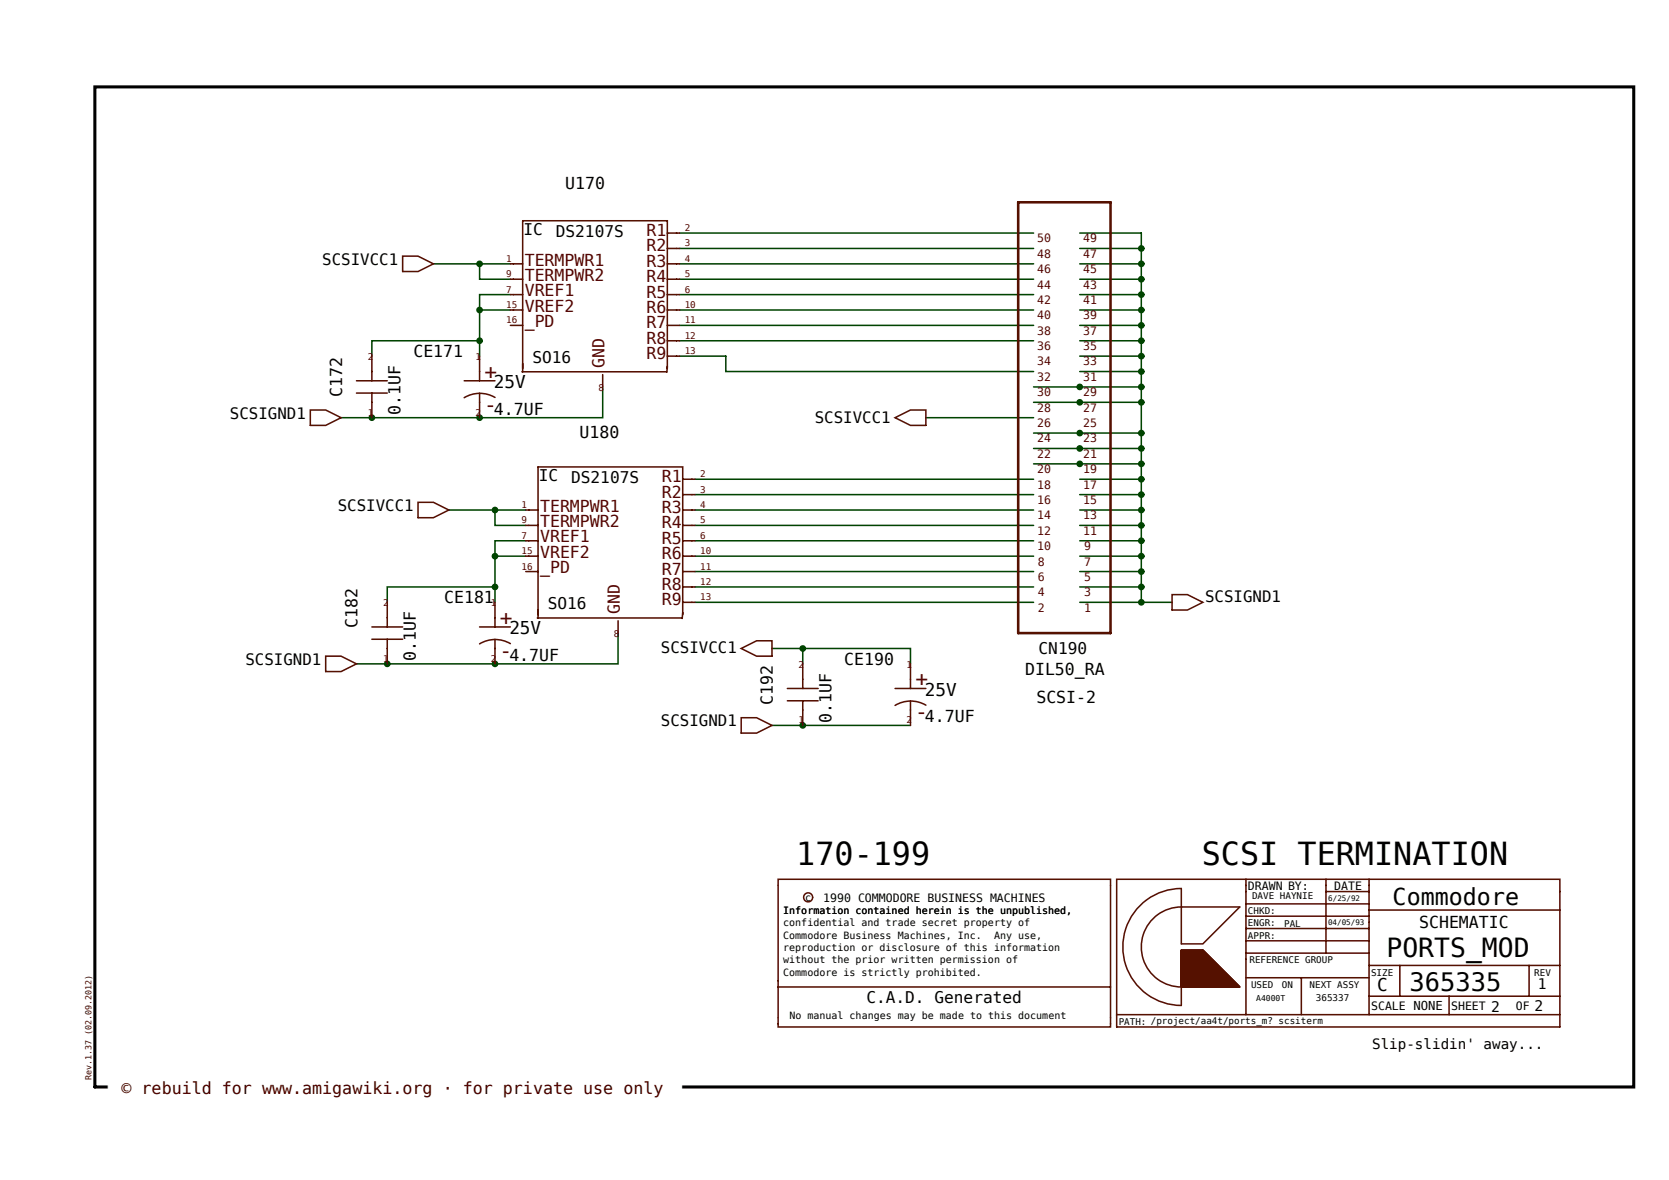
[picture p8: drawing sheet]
<svg xmlns="http://www.w3.org/2000/svg" width="420mm" height="297mm" viewBox="0 0 420 297" stroke-linecap="round" stroke-linejoin="round" font-family="sans-serif">
<g fill="#fff" stroke="#fff" stroke-width=".26">
<path d="M23.9 21.9h387.2v251.7h-387.2z"/>
<path d="M27.2 270.9h144.3v5h-144.3z"/>
</g>
<path d="M23.9 21.9h387.2v251.7h-387.2z" fill="none" stroke="#000" stroke-width=".77"/>
<g fill="none" stroke="#040" stroke-width=".39">
<path d="M171 58.7h89.1M271.7 58.7h15.5v92.9h7.8M109.1 66.4h11.6v3.9h7.7M120.7 78h7.7M120.7 66.4h7.7M128.4 74.2h-7.7v11.6M171 70.3h89.1M171 78h89.1M171 66.4h89.1M171 74.2h89.1M171 62.5h89.1M271.7 70.3h15.5"/>
<path d="M271.7 78h15.5M271.7 66.4h15.5M271.7 74.2h15.5M271.7 62.5h15.5M120.7 85.8h-27.1v3.8M120.7 85.8v3.8M151.7 97.4v7.7h-65.9M171 89.6h11.6v3.9h77.5M171 85.8h89.1M171 81.9h89.1M260.1 97.4h27.1M271.7 85.8h15.5"/>
<path d="M271.7 89.6h15.5M271.7 81.9h15.5M271.7 93.5h15.5M233 105.1h27.1M260.1 116.8h27.1M260.1 112.9h27.1M260.1 109h27.1M260.1 101.3h27.1M112.9 128.4h11.7v3.8h7.7M124.6 128.4h7.7M124.6 140h7.7M132.3 136.1h-7.7v11.6"/>
<path d="M174.9 128.4h85.2M174.9 120.6h85.2M174.9 140h85.2M174.9 132.2h85.2M174.9 124.5h85.2M174.9 136.1h85.2M271.7 128.4h15.5M271.7 120.6h15.5M271.7 140h15.5M271.7 132.2h15.5M271.7 124.5h15.5M271.7 136.1h15.5"/>
<path d="M124.6 147.7h-27.1v3.9M124.6 147.7v3.9M155.5 159.3v7.8h-65.8M174.9 147.7h85.2M174.9 151.6h85.2M174.9 143.9h85.2M271.7 147.7h15.5M271.7 151.6h15.5M271.7 143.9h15.5M194.3 163.2h34.8v3.9M202 163.2v3.9M194.3 182.6h34.8"/>
</g>
<g fill="#040" stroke="#040" stroke-width=".39">
<circle cx="97.5" cy="167.1" r=".65"/>
<circle cx="124.6" cy="167.1" r=".65"/>
<circle cx="93.6" cy="105.1" r=".65"/>
<circle cx="120.7" cy="105.1" r=".65"/>
<circle cx="124.6" cy="128.4" r=".65"/>
<circle cx="120.7" cy="66.4" r=".65"/>
<circle cx="120.7" cy="78" r=".65"/>
<circle cx="120.7" cy="85.8" r=".65"/>
<circle cx="202" cy="163.2" r=".65"/>
<circle cx="202" cy="182.6" r=".65"/>
<circle cx="124.6" cy="140" r=".65"/>
<circle cx="124.6" cy="147.7" r=".65"/>
<circle cx="287.2" cy="147.7" r=".65"/>
<circle cx="287.2" cy="151.6" r=".65"/>
<circle cx="287.2" cy="143.9" r=".65"/>
<circle cx="287.2" cy="140" r=".65"/>
<circle cx="287.2" cy="136.1" r=".65"/>
<circle cx="287.2" cy="132.2" r=".65"/>
<circle cx="287.2" cy="128.4" r=".65"/>
<circle cx="287.2" cy="124.5" r=".65"/>
<circle cx="287.2" cy="120.6" r=".65"/>
<circle cx="271.7" cy="116.8" r=".65"/>
<circle cx="287.2" cy="116.8" r=".65"/>
<circle cx="271.7" cy="112.9" r=".65"/>
<circle cx="287.2" cy="112.9" r=".65"/>
<circle cx="271.7" cy="109" r=".65"/>
<circle cx="287.2" cy="109" r=".65"/>
<circle cx="271.7" cy="101.3" r=".65"/>
<circle cx="287.2" cy="101.3" r=".65"/>
<circle cx="271.7" cy="97.4" r=".65"/>
<circle cx="287.2" cy="97.4" r=".65"/>
<circle cx="287.2" cy="93.5" r=".65"/>
<circle cx="287.2" cy="89.6" r=".65"/>
<circle cx="287.2" cy="85.8" r=".65"/>
<circle cx="287.2" cy="81.9" r=".65"/>
<circle cx="287.2" cy="78" r=".65"/>
<circle cx="287.2" cy="74.2" r=".65"/>
<circle cx="287.2" cy="70.3" r=".65"/>
<circle cx="287.2" cy="66.4" r=".65"/>
<circle cx="287.2" cy="62.5" r=".65"/>
</g>
<g fill="none" stroke="#510" stroke-width=".39">
<path d="M167.9 58.7h3.1M101.3 64.5h3.9l3.9 1.9-3.9 1.9h-3.9zM128.4 78h3.1M128.4 74.2h3.1M128.4 70.3h3.1M128.4 66.4h3.1M167.9 78h3.1M167.9 74.2h3.1M167.9 70.3h3.1M167.9 66.4h3.1M167.9 62.5h3.1M89.7 98.9h7.8"/>
<path d="M89.7 95.8h7.8M93.6 89.6v6.2M93.6 98.9v6.2M116.8 95.8h7.8M120.7 89.6v6.2M120.7 98.9v6.2M128.4 81.9h3.1M131.3 93.6h36.4M151.7 94.3v3.1M167.9 81.9h3.1M167.9 92.7v-37.1h-36.4v38M167.9 85.8h3.1"/>
<path d="M167.9 89.6h3.1M167.9 92.2l-.1 1.5M78.1 103.2h3.9l3.8 1.9-3.8 2h-3.9zM124.6 100a7.6 7.6 0 0 0-7.8 .1M225.2 105.1l3.9-1.9h3.9v3.9h-3.9zM105.2 126.4h3.9l3.8 2-3.8 1.9h-3.9zM132.3 140h3.1M132.3 136.1h3.1M132.3 132.2h3.1M132.3 128.4h3.1M171.8 140h3.1M171.8 136.1h3.1"/>
<path d="M171.8 132.2h3.1M171.8 128.4h3.1M171.8 124.5h3.1M171.8 120.6h3.1M93.6 157.8h7.7M97.5 151.6v6.2M120.7 157.8h7.7M124.6 151.6v6.2M132.3 143.9h3.1M135.2 155.5h36.4M155.5 156.3v3M171.8 143.9h3.1"/>
<path d="M171.8 154.7v-37.2h-36.4v38M171.8 147.7h3.1M171.8 151.6h3.1M171.8 154.2l-.1 1.5M295 149.7h3.8l3.9 1.9-3.9 1.9h-3.8zM82 165.2h3.8l3.9 1.9-3.9 1.9h-3.8zM93.6 160.9h7.7M97.5 160.9v6.2M124.6 160.9v6.2M128.4 162a7.6 7.6 0 0 0-7.7 .1M186.5 163.2l3.9-1.9h3.9v3.9h-3.9zM198.1 176.4h7.8"/>
<path d="M198.1 173.3h7.8M202 167.1v6.2M202 176.4v6.2M225.2 173.3h7.8M229.1 167.1v6.2M229.1 176.4v6.2M233 177.5a7.6 7.6 0 0 0-7.8 0M186.5 180.6h3.9l3.9 2-3.9 1.9h-3.9zM287.2 227.6a14.7 14.7 0 0 0-3.6 16.2 14.7 14.7 0 0 0 13.7 9.3v-14h5.4l9.3 9.3h-14.7a10.1 10.1 0 0 1-10.1-10.1 10.1 10.1 0 0 1 10.1-10h14.7l-9.3 9.3h-5.4v-14a14.7 14.7 0 0 0-10.1 4zM297.3 239.9h6.2M297.3 239.5h5.8M297.3 239.3h5.5"/>
<path d="M297.3 239.4h5.7M297.3 239.6h5.9M297.3 239.8h6M313.5 221.3v34.1M313.5 239.9h31M313.5 236.8h31M313.5 233.7h31M313.5 230.6h31M313.5 227.5h31M333.7 221.3v18.6M333.7 224.4h10.8M344.5 221.3v34.1"/>
<path d="M344.5 229.1h48M195.8 248.4v10.1h83.7v-37.2h-83.7v27.1h83.7M281 255.4v3.1h111.5v-37.2h-111.5v34.1h111.5M297.3 243h9.3M297.3 240.7h6.9M297.3 241.4h7.7M297.3 242.2h8.5M297.3 243.8h10M297.3 244.5h10.8M297.3 245.3h11.6M297.3 246.1h12.4M297.3 246.9h13.1"/>
<path d="M297.3 247.6h13.9M297.3 240.3h6.6M297.3 241.1h7.3M297.3 241.8h8.1M297.3 242.6h8.9M297.3 243.4h9.7M297.3 244.2h10.4M297.3 244.9h11.2M297.3 245.7h12M297.3 246.5h12.8M297.3 247.3h13.5M297.3 248h14.3"/>
<path d="M297.3 240h6.3M297.3 240.2h6.4M297.3 240.4h6.7M297.3 240.5h6.8M297.3 240.8h7.1M297.3 240.9h7.2M297.3 241.2h7.5M297.3 241.3h7.6M297.3 241.6h7.8M297.3 241.7h8M297.3 242h8.2M297.3 242.1h8.4"/>
<path d="M297.3 242.3h8.6M297.3 242.5h8.8M297.3 242.7h9M297.3 242.9h9.1M297.3 243.1h9.4M297.3 243.3h9.5M297.3 243.5h9.8M297.3 243.6h9.9M297.3 243.9h10.2M297.3 244h10.3M297.3 244.3h10.6M297.3 244.4h10.7"/>
<path d="M297.3 244.7h10.9M297.3 244.8h11.1M297.3 245.1h11.3M297.3 245.2h11.5M297.3 245.4h11.7M297.3 245.6h11.9M297.3 245.8h12.1M297.3 246h12.2M297.3 246.2h12.5M297.3 246.4h12.6M297.3 246.6h12.9M297.3 246.7h13"/>
<path d="M297.3 247h13.3M297.3 247.1h13.4M297.3 247.4h13.7M297.3 247.5h13.8M297.3 247.8h14M297.3 247.9h14.2M297.3 248.2h14.4M297.3 248.3h14.6M313.5 246.1h31M327.5 246.1v9.3M344.5 250.7h48M344.5 243h48"/>
<path d="M352.3 243v7.7M364.7 250.7v4.7M384.8 243v7.7"/>
<circle cx="203.4" cy="225.9" r="1.13"/>
</g>
<path d="M256.2 50.9h23.3v108.4h-23.3z" fill="none" stroke="#510" stroke-width=".65"/>
<g font-size="8">
<text x="200.4" y="217.7">170-199</text>
<text x="302.4" y="217.7">SCSI TERMINATION</text>
</g>
<text font-size="6.6" x="348.9" y="240.9">PORTS_MOD</text>
<text font-size="6.4" x="354.7" y="249.5">365335</text>
<text font-size="5.9" x="350.5" y="227.8">Commodore</text>
<g font-size="5.3" fill="#500">
<text x="121.9" y="95.3">+</text>
<text x="121.8" y="103.6">-</text>
<text x="125.8" y="157.3">+</text>
<text x="125.7" y="165.5">-</text>
<text x="230.3" y="172.8">+</text>
<text x="230.3" y="181">-</text>
</g>
<g font-size="4.5">
<text x="124.3" y="97.6">25V</text>
<text x="128.2" y="159.6">25V</text>
<text x="232.7" y="175.1">25V</text>
<text x="346.6" y="249.4">C</text>
</g>
<g font-size="4.2">
<text x="142.2" y="47.5">U170</text>
<text x="104" y="89.9">CE171</text>
<text x="86.1" y="99.9" transform="rotate(-90 86.1 99.9)">C172</text>
<text x="100.8" y="104.4" transform="rotate(-90 100.8 104.4)">0.1UF</text>
<text x="124.3" y="104.4">4.7UF</text>
<text x="145.9" y="110.2">U180</text>
<text x="111.8" y="151.9">CE181</text>
<text x="90" y="158" transform="rotate(-90 90 158)">C182</text>
<text x="104.7" y="166.4" transform="rotate(-90 104.7 166.4)">0.1UF</text>
<text x="128.2" y="166.3">4.7UF</text>
<text x="212.5" y="167.4">CE190</text>
<text x="258" y="169.9">DIL50_RA</text>
<text x="194.5" y="177.4" transform="rotate(-90 194.5 177.4)">C192</text>
<text x="260.8" y="176.8">SCSI-2</text>
<text x="209.2" y="181.9" transform="rotate(-90 209.2 181.9)">0.1UF</text>
<text x="232.7" y="181.8">4.7UF</text>
<text x="357.1" y="233.5">SCHEMATIC</text>
</g>
<g font-size="4.2" fill="#500">
<text x="162.7" y="59.4">R1</text>
<text x="162.7" y="63.3">R2</text>
<text x="132" y="66.8">TERMPWR1</text>
<text x="132" y="70.7">TERMPWR2</text>
<text x="162.7" y="67.2">R3</text>
<text x="162.7" y="71">R4</text>
<text x="132" y="74.6">VREF1</text>
<text x="162.7" y="74.9">R5</text>
<text x="132" y="78.4">VREF2</text>
<text x="132" y="82.3">_PD</text>
<text x="162.7" y="78.8">R6</text>
<text x="162.7" y="82.7">R7</text>
<text x="162.7" y="86.5">R8</text>
<text x="152.1" y="92.6" transform="rotate(-90 152.1 92.6)">GND</text>
<text x="162.7" y="90.4">R9</text>
<text x="166.5" y="121.4">R1</text>
<text x="166.5" y="125.3">R2</text>
<text x="135.9" y="128.8">TERMPWR1</text>
<text x="166.5" y="129.1">R3</text>
<text x="135.9" y="132.7">TERMPWR2</text>
<text x="135.9" y="136.5">VREF1</text>
<text x="166.5" y="133">R4</text>
<text x="166.5" y="136.9">R5</text>
<text x="135.9" y="140.4">VREF2</text>
<text x="166.5" y="140.7">R6</text>
<text x="135.9" y="144.3">_PD</text>
<text x="166.5" y="148.5">R8</text>
<text x="166.5" y="144.6">R7</text>
<text x="156" y="154.6" transform="rotate(-90 156 154.6)">GND</text>
<text x="166.5" y="152.4">R9</text>
</g>
<text font-size="4.2" fill="#300" x="30.6" y="275.3">© rebuild for www.amigawiki.org · for private use only</text>
<g font-size="4.1">
<text x="131.7" y="59">IC</text>
<text x="139.9" y="59.6">DS2107S</text>
<text x="134" y="91.3">SO16</text>
<text x="135.6" y="121">IC</text>
<text x="143.7" y="121.5">DS2107S</text>
<text x="137.9" y="153.3">SO16</text>
<text x="261.3" y="164.6">CN190</text>
<text x="218" y="252.5">C.A.D. Generated</text>
</g>
<g font-size="4">
<text x="81.1" y="66.6">SCSIVCC1</text>
<text x="57.9" y="105.4">SCSIGND1</text>
<text x="205" y="106.4">SCSIVCC1</text>
<text x="85" y="128.6">SCSIVCC1</text>
<text x="303.3" y="151.5">SCSIGND1</text>
<text x="61.7" y="167.3">SCSIGND1</text>
<text x="166.3" y="164.5">SCSIVCC1</text>
<text x="166.3" y="182.8">SCSIGND1</text>
</g>
<g font-size="3.7">
<text x="387" y="249">1</text>
<text x="375.2" y="254.7">2</text>
<text x="386.1" y="254.4">2</text>
</g>
<text font-size="3.6" x="345.3" y="264.1">Slip-slidin' away...</text>
<g font-size="2.9" fill="#500">
<text x="261" y="64.9">48</text>
<text x="261" y="61">50</text>
<text x="272.6" y="61">49</text>
<text x="272.6" y="64.9">47</text>
<text x="261" y="68.8">46</text>
<text x="272.6" y="68.8">45</text>
<text x="261" y="76.5">42</text>
<text x="261" y="72.6">44</text>
<text x="272.6" y="72.6">43</text>
<text x="272.6" y="76.5">41</text>
<text x="261" y="80.4">40</text>
<text x="272.6" y="80.4">39</text>
<text x="261" y="88.1">36</text>
<text x="261" y="84.2">38</text>
<text x="272.6" y="84.2">37</text>
<text x="272.6" y="88.1">35</text>
<text x="261" y="95.9">32</text>
<text x="261" y="92">34</text>
<text x="272.6" y="92">33</text>
<text x="272.6" y="95.9">31</text>
<text x="261" y="99.7">30</text>
<text x="272.6" y="99.7">29</text>
<text x="261" y="103.6">28</text>
<text x="261" y="107.5">26</text>
<text x="272.6" y="107.5">25</text>
<text x="272.6" y="103.6">27</text>
<text x="261" y="111.4">24</text>
<text x="272.6" y="111.4">23</text>
<text x="261" y="119.1">20</text>
<text x="261" y="115.2">22</text>
<text x="272.6" y="115.2">21</text>
<text x="272.6" y="119.1">19</text>
<text x="261" y="123">18</text>
<text x="272.6" y="123">17</text>
<text x="261" y="130.7">14</text>
<text x="261" y="126.8">16</text>
<text x="272.6" y="126.8">15</text>
<text x="272.6" y="130.7">13</text>
<text x="261" y="134.6">12</text>
<text x="272.6" y="134.6">11</text>
<text x="261" y="138.5">10</text>
<text x="261.2" y="142.3">8</text>
<text x="272.8" y="138.5">9</text>
<text x="272.8" y="142.3">7</text>
<text x="261.2" y="146.2">6</text>
<text x="272.8" y="146.2">5</text>
<text x="261.2" y="150.1">4</text>
<text x="261.2" y="154">2</text>
<text x="272.8" y="154">1</text>
<text x="272.8" y="150.1">3</text>
</g>
<g font-size="2.9">
<text x="207.2" y="227">1990 COMMODORE BUSINESS MACHINES</text>
<text x="314.1" y="223.9">DRAWN BY:</text>
<text x="335.7" y="223.9">DATE</text>
<text x="345" y="254.1">SCALE NONE</text>
<text x="365.2" y="254.1">SHEET</text>
<text x="381.4" y="254.1">OF</text>
</g>
<g font-size="2.5">
<text x="202.6" y="226.7">c</text>
<text x="197.1" y="233.2">confidential and trade secret property of</text>
<text x="197.1" y="230.1">Information contained herein is the unpublished,</text>
<text x="197.1" y="239.4">reproduction or disclosure of this information</text>
<text x="197.1" y="236.3">Commodore Business Machines, Inc.</text>
<text x="250.1" y="236.3">Any use,</text>
<text x="197.1" y="245.6">Commodore is strictly prohibited.</text>
<text x="197.1" y="242.5">without the prior written permission of</text>
<text x="198.7" y="256.4">No manual changes may be made to this document</text>
</g>
<g font-size="2.3" fill="#500">
<text x="172.3" y="58.1">2</text>
<text x="127.4" y="65.9">1</text>
<text x="172.3" y="62">3</text>
<text x="172.3" y="65.9">4</text>
<text x="127.4" y="69.8">9</text>
<text x="172.3" y="69.8">5</text>
<text x="127.4" y="73.6">7</text>
<text x="127.4" y="77.5">15</text>
<text x="172.3" y="73.6">6</text>
<text x="172.3" y="77.5">10</text>
<text x="127.4" y="81.4">16</text>
<text x="172.3" y="81.4">11</text>
<text x="172.3" y="89.1">13</text>
<text x="172.3" y="85.3">12</text>
<text x="92.5" y="90.7">2</text>
<text x="119.7" y="90.7">1</text>
<text x="150.6" y="98.4">8</text>
<text x="92.5" y="104.6">1</text>
<text x="119.7" y="104.6">2</text>
<text x="176.2" y="120.1">2</text>
<text x="176.2" y="124">3</text>
<text x="131.3" y="127.9">1</text>
<text x="131.3" y="131.7">9</text>
<text x="176.2" y="127.9">4</text>
<text x="176.2" y="131.7">5</text>
<text x="131.3" y="135.6">7</text>
<text x="176.2" y="135.6">6</text>
<text x="131.3" y="139.5">15</text>
<text x="131.3" y="143.3">16</text>
<text x="176.2" y="139.5">10</text>
<text x="176.2" y="143.3">11</text>
<text x="176.2" y="147.2">12</text>
<text x="96.4" y="152.6">2</text>
<text x="123.5" y="152.6">1</text>
<text x="176.2" y="151.1">13</text>
<text x="154.5" y="160.4">8</text>
<text x="96.4" y="166.6">1</text>
<text x="123.5" y="166.6">2</text>
<text x="201" y="168.1">2</text>
<text x="228.1" y="168.1">1</text>
<text x="201" y="182.1">1</text>
<text x="228.1" y="182.1">2</text>
</g>
<g font-size="2.3">
<text x="315.1" y="226.3">DAVE HAYNIE</text>
<text x="314.1" y="230.1">CHKD:</text>
<text x="314.1" y="233.2">ENGR:</text>
<text x="323.2" y="233.2">PAL</text>
<text x="314.1" y="236.3">APPR:</text>
<text x="314.4" y="242.5">REFERENCE GROUP</text>
<text x="345" y="245.6">SIZE</text>
<text x="386.1" y="245.6">REV</text>
<text x="314.8" y="248.7">USED</text>
<text x="322.6" y="248.7">ON</text>
<text x="329.5" y="248.7">NEXT ASSY</text>
<text x="331.2" y="252">365337</text>
<text x="281.5" y="258">PATH: /project/aa4t/ports_m? scsiterm</text>
</g>
<text font-size="2.1" fill="#300" x="23" y="271.9" transform="rotate(-90 23 271.9)">Rev.1.37 (02.09.2012)</text>
<text font-size="2" x="316.1" y="252">A4000T</text>
<g font-size="1.9">
<text x="334.3" y="226.9">6/25/92</text>
<text x="334.2" y="232.9">04/05/93</text>
</g>
</svg>
